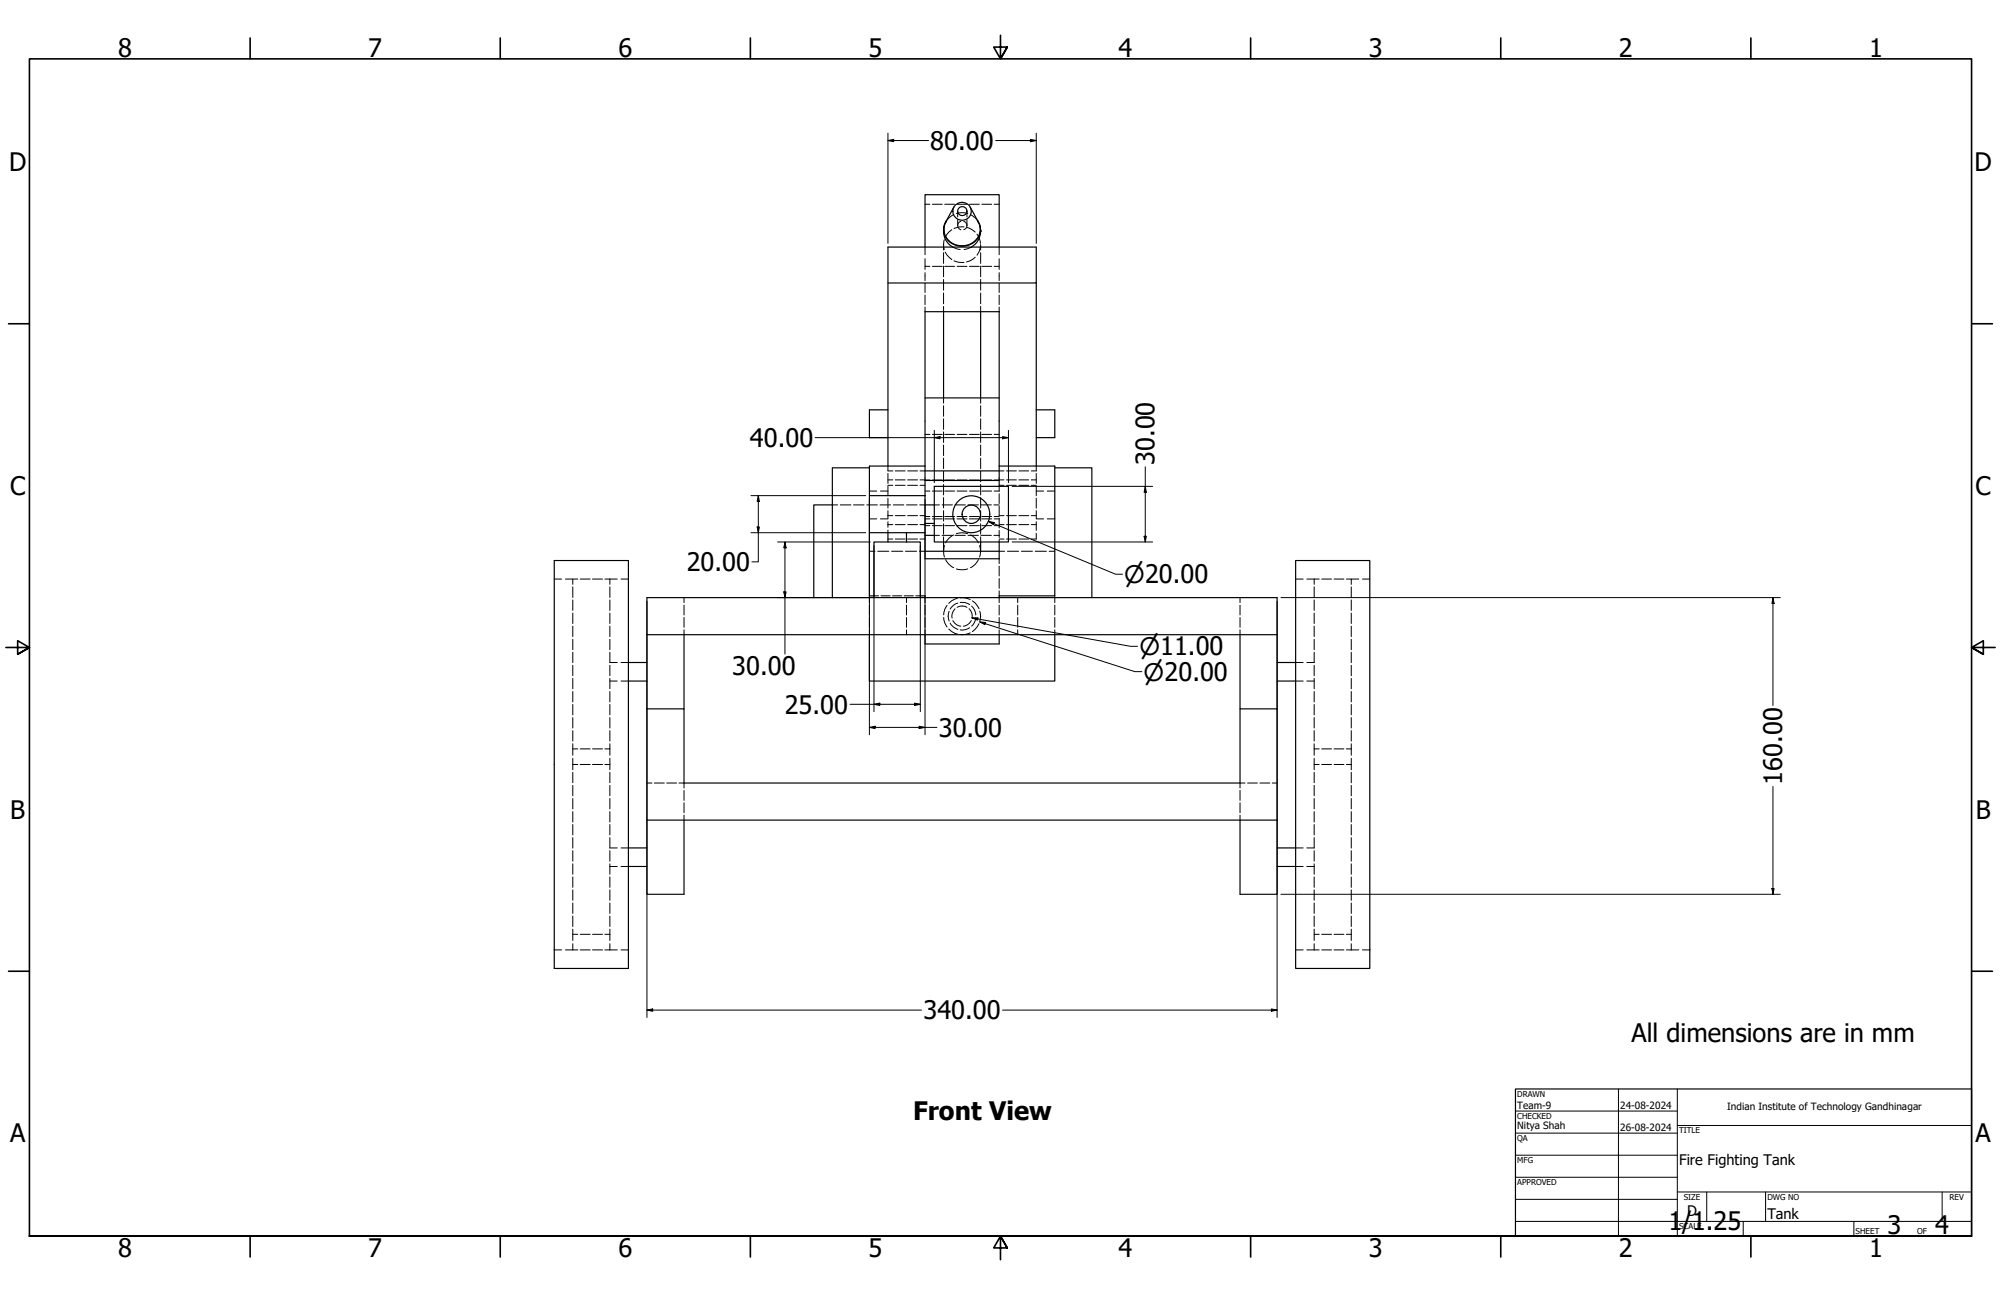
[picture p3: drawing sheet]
<svg xmlns="http://www.w3.org/2000/svg" width="864mm" height="559mm" viewBox="0 0 864 559" stroke-linecap="round" stroke-linejoin="round" font-family="sans-serif">
<!-- layer: Hidden (ANSI) -->
<g fill="none" stroke="#000" stroke-width=".43">
<path d="M399.2 88.1h2.1M402.4 88.1h4.3M407.2 99.6v.1M407.4 98.1l-.2 1.5M407.6 97.2l-.4 2.4M407.7 88.1h4.3M408.1 95.8v.1M408.2 95.8h.1M408.3 95.6l-.1 .2M408.4 95.4l.1-.2-.7 1.4M410.8 99.1l-1.2 1-1.7 2.3M411.6 92.6a7.2 7.2 0 0 0-3.5 3.4"/>
<path d="M412.7 92.1a8 8 0 0 1 4.9 0M413.1 88.1h4.2M413.3 91.1v2.5M413.3 94.8v2.5M414.7 95.5a1.87 1.87 0 0 0-1.4 1.8 1.87 1.87 0 0 0 1.4 1.8M415.9 95.5a1.82 1.82 0 0 1 1.4 1.8M416.1 97.9a7.5 7.5 0 0 0-4.4 .7M417.1 98.1l1.2 .3 2.6 1.7M417.3 97.3a1.82 1.82 0 0 1-1.4 1.8M417.3 91.1v2.5M417.3 94.8v2.5M418.4 88.1h4.3"/>
<path d="M418.8 92.6a7.2 7.2 0 0 1 3.5 3.4M422 95.4l.6 1.2M422.1 95.6l.2 .3M422.8 97.2l.4 2.4M423 98.1l.2 1.5M423.2 99.6v.1M423.7 88.1h4.3M429.1 88.1h2.1M399.2 111.6v3.3h2.1M399.2 106.6v3.3M399.2 114.9v1.4M399.2 117.7v3.4"/>
<path d="M402.4 114.9h4.3M407.2 105.5l.3 2.2M407.2 105.5v2.4M407.2 109v4.7M407.2 114.8v4.6M407.5 103.4l-.3 2.1M407.7 114.9h4.3M407.9 108.8l.7 1.1 2.2 2.1M411.2 106.6l3.2 1M411.7 112.5a7.5 7.5 0 0 0 4.4 .7M413.1 114.9h4.2M418.4 114.9h4.3"/>
<path d="M419.2 106.6l-3.1 1M420.9 111l-1.2 1-2.6 1M421.6 101a7.1 7.1 0 0 1 1.6 4M423.2 106.1a7.1 7.1 0 0 1-1.6 4M423.2 105.5v2.4M423.2 109v4.7M423.2 114.8v4.6M423.7 114.9h4.3M429.1 114.9h2.1M431.2 111.6v4.7M431.2 106.6v3.3M431.2 117.7v3.4"/>
<path d="M399.2 122.2v4M399.2 127.3v4.1M399.2 132.5v2M407.2 120.6v4.6M407.2 126.4v4.7M407.2 132.2v2.3M423.2 120.6v4.6M423.2 126.4v4.7M423.2 132.2v2.3M431.2 122.2v4M431.2 127.3v4.1M431.2 132.5v2"/>
<path d="M407.2 171.7v2.3M407.2 175.1v4.5M423.2 171.7v2.3M423.2 175.1v4.5M399.2 187.5h2.1M402.4 187.5h4.3M407.2 180.7v4.6M407.2 186.4v4.5M407.2 192v4.6M407.2 197.7v4.5M407.7 187.5h4.3M413.1 187.5h4.2"/>
<path d="M418.4 187.5h4.3M423.2 180.7v4.6M423.2 186.4v4.5M423.2 192v4.6M423.2 197.7v4.5M423.7 187.5h4.3M429.1 187.5h2.1M359.2 217.9h2.3M362.6 217.9h4.6M368.4 217.9h4.5M374.1 217.9h4.6M375.2 211.9h3.2"/>
<path d="M379.8 217.9h4.6M380 211.9h3.2M383.2 207.1h2.1M383.2 201.1v2.1h2.1M383.2 204.3v4.3M383.2 209.7v4.2M383.2 215v4.3M383.2 209.4h2.1M385.5 217.9h4.6M386.4 207.1h4.3M386.4 203.2h4.3M386.4 209.4h4.3"/>
<path d="M391.2 217.9h4.6M391.7 207.1h4.3M391.7 203.2h4.3M391.7 209.4h4.3M396.9 217.9h2.3M397.1 207.1h2.1M397.1 203.2h2.1M397.1 209.4h2.1M399.2 207.1h2.1M399.2 211.9h2.1M402.4 207.1h4.3M402.4 211.9h4.3"/>
<path d="M403.2 217.9h2.2M406.6 217.9h4.4M407.2 203.4v4.5M407.2 209v4.6M407.2 214.7v4.5M407.7 207.1h4.3M407.7 211.9h4.3M412.2 217.9h4.4M413.1 207.1h4.2M413.1 211.9h4.2M417.8 217.9h4.5M418.4 207.1h4.3"/>
<path d="M418.4 211.9h4.3M423.2 203.4v4.5M423.2 209v4.6M423.2 214.7v4.5M423.4 217.9h4.5M423.7 207.1h4.3M423.7 211.9h4.3M428.9 217.9h2.3M429.1 207.1h2.1M429.1 211.9h2.1M431.2 209.9v2.1M431.2 213v4.3"/>
<path d="M431.2 218.3v4.3M431.2 207.1h2.1M431.2 203.2h2.1M431.2 209.4h2.1M434.4 207.1h4.3M434.4 203.2h4.3M434.4 209.4h4.3M439.7 207.1h4.3M439.7 203.2h4.3M439.7 209.4h4.3M445.1 207.1h2.1M445.1 209.4h2.1"/>
<path d="M447.2 201.1v2.1h-2.1M447.2 204.3v4.3M447.2 209.7v4.2M447.2 215v4.3M447.2 211.9h3.2M452 211.9h3.2M375.2 237.9h2.4M375.2 223.9h3.2M378.8 237.9h4.8M380 223.9h3.2M383.2 220.3v3.5M383.2 225.1v2.4"/>
<path d="M383.2 228.7v1.2M383.2 226.4h2.1M383.2 222.5h2.1M383.2 232.6h2.1M384.8 237.9h4.8M386.4 226.4h4.3M386.4 222.5h4.3M386.4 232.6h4.3M390.8 237.9h4.8M391.7 226.4h4.3M391.7 222.5h4.3M391.7 232.6h4.3"/>
<path d="M396.8 237.9h2.4M397.1 226.4h2.1M397.1 222.5h2.1M397.1 232.6h2.1M399.2 222.9h2.1M399.2 226.8h2.1M399.2 223.9h2.1M402.4 222.9h4.3M402.4 226.8h4.3M402.4 223.9h4.3M403.2 231h2.2M406.6 231h4.4"/>
<path d="M407.2 220.3v4.6M407.2 226v4.5M407.2 231.6v2.3M407.6 235.4a8.2 8.2 0 0 0 0 4.9M407.7 222.9h4.3M407.7 226.8h4.3M407.7 223.9h4.3M411.6 230.8a7.2 7.2 0 0 0-3.5 3.5M412.2 231h4.4M412.7 230.3a6.9 6.9 0 0 1 4.9 0M413.1 222.9h4.2M413.1 226.8h4.2"/>
<path d="M413.1 223.9h4.2M417.8 231h4.5M418.4 222.9h4.3M418.4 226.8h4.3M418.4 223.9h4.3M418.8 230.8a6.8 6.8 0 0 1 3.5 3.5M422.8 235.4a7.1 7.1 0 0 1 0 4.9M423.2 220.3v4.6M423.2 226v4.5M423.2 231.6v2.3M423.4 231h4.5M423.7 222.9h4.3"/>
<path d="M423.7 226.8h4.3M423.7 223.9h4.3M428.9 231h2.3M429.1 222.9h2.1M429.1 226.8h2.1M429.1 223.9h2.1M431.2 223.6v4.2M431.2 228.9v3.1M431.2 232.9v1M431.2 237.9h2.4M431.2 226.4h2.1M431.2 222.5h2.1"/>
<path d="M431.2 232.6h2.1M434.4 226.4h4.3M434.4 222.5h4.3M434.4 232.6h4.3M434.8 237.9h4.8M439.7 226.4h4.3M439.7 222.5h4.3M439.7 232.6h4.3M440.8 237.9h4.8M445.1 226.4h2.1M445.1 222.5h2.1M446.8 237.9h4.8"/>
<path d="M447.2 230.1v2.5h-2.1M447.2 220.3v3.5M447.2 225.1v3.8M447.2 223.9h3.2M452 223.9h3.2M452.8 237.9h2.4M239.2 249.9h3.2M244 249.9h5.4M247.2 249.9v2.3M247.2 253.2v4.6M247.2 258.9v4.5M250.4 249.9h4.3"/>
<path d="M255.7 249.9h4.3M261 249.9h5.4M263.2 249.9v2.3M263.2 253.2v4.6M263.2 258.9v4.5M268 249.9h3.2M295.2 257.9v2.1M375.2 257.1v.3M375.2 257.6v2.4M377.2 257.1h2M380.2 257.1h4M385.2 257.1h4"/>
<path d="M390.2 257.1h4M391.2 257.9v2.1M395.2 257.1h2M399.2 257.9v2.1M408.1 241.5a7.7 7.7 0 0 0 3.5 3.5M412.7 245.5a8 8 0 0 0 4.9 0M413.3 258.1a7.5 7.5 0 0 0-3.9 2.2M414.4 258l2.4 .1 1.9 .6M414.4 260a5.3 5.3 0 0 1 4.1 .9M419.7 259.3l1.2 .9 1.6 2.4M422.3 241.5a7.2 7.2 0 0 1-3.5 3.5M431.2 241.1v2.1"/>
<path d="M431.2 244.3v4.2M431.2 249.6v4.3M431.2 255v2.1M431.2 257.9v2.1M439.2 257.9v2.1M455.2 257.1v.3M455.2 257.6v2.4M535.2 257.9v2.1M559.2 249.9h3.2M564 249.9h5.3M567.2 249.9v2.3M567.2 253.2v4.6"/>
<path d="M567.2 258.9v4.5M570.4 249.9h4.3M575.8 249.9h4.2M581.1 249.9h2.1M583.2 253.2v4.6M583.2 258.9v4.5M586.4 249.9h-3.2v2.3M588 249.9h3.2M247.2 264.5v4.5M247.2 270.2v4.5M247.2 275.8v4.6M263.2 264.5v4.5"/>
<path d="M263.2 270.2v4.5M263.2 275.8v4.6M295.2 261.1v4.3M295.2 266.4v4.3M295.2 271.8v2.1M375.2 261.1v4.3M375.2 266.4v4.3M375.2 271.8v2.1M391.2 261.1v4.3M391.2 266.4v4.3M391.2 271.8v2.1M399.2 261.1v4.3"/>
<path d="M399.2 266.4v4.3M399.2 271.8v2.1M407.3 266.4a6.9 6.9 0 0 0 1.4 4.2M408.7 261.2a6.9 6.9 0 0 0-1.4 4.1M409.4 271.5l2.7 1.8 1.2 .3M409.6 263.8a5.2 5.2 0 0 0 0 4.2M410.1 268.9a5.7 5.7 0 0 0 3.3 2.7M413.4 260.2a5.3 5.3 0 0 0-3.3 2.6M418.5 270.9a5.6 5.6 0 0 1-4.1 .9M418.7 273a7.1 7.1 0 0 1-4.3 .8M419.4 261.6a5.4 5.4 0 0 1 1.7 3.8M421.1 266.4a5.4 5.4 0 0 1-1.7 3.8"/>
<path d="M422.5 269.1l-1.6 2.4-1.2 1M422.8 263.7a6.5 6.5 0 0 1 0 4.4M431.2 261.1v4.3M431.2 266.4v4.3M431.2 271.8v2.1M439.2 261.1v4.3M439.2 266.4v4.3M439.2 271.8v2.1M455.2 261.1v4.3M455.2 266.4v4.3M455.2 271.8v2.1M535.2 261.1v4.3"/>
<path d="M535.2 266.4v4.3M535.2 271.8v2.1M567.2 264.5v4.5M567.2 270.2v4.5M567.2 275.8v4.6M583.2 264.5v4.5M583.2 270.2v4.5M583.2 275.8v4.6M247.2 281.4v4.5M247.2 287.1v4.5M247.2 292.7v4.5M247.2 298.4v4.5"/>
<path d="M263.2 281.4v4.5h3.2M263.2 293.9h3.2M263.2 287.1v4.5M263.2 292.7v4.5M263.2 298.4v4.5M268 285.9h3.2M268 293.9h3.2M559.2 285.9h3.2M559.2 293.9h3.2M564 293.9h3.2M567.2 281.4v4.5h-3.2M567.2 287.1v4.5"/>
<path d="M567.2 292.7v4.5M567.2 298.4v4.5M583.2 281.4v4.5M583.2 287.1v4.5M583.2 292.7v4.5M583.2 298.4v4.5M247.2 304v4.5M247.2 309.6v4.5M247.2 315.3v4.5M263.2 304v4.5M263.2 309.6v4.5M263.2 315.3v4.5"/>
<path d="M567.2 304v4.5M567.2 309.6v4.5M567.2 315.3v4.5M583.2 304v4.5M583.2 309.6v4.5M583.2 315.3v4.5M247.2 323.2h2.2M247.2 329.9h2.2M247.2 320.9v5M247.2 327.2v5M247.2 333.2v4.6M247.2 338.9v4.5"/>
<path d="M250.4 323.2h4.3M250.4 329.9h4.3M255.7 323.2h4.3M255.7 329.9h4.3M261 323.2h2.2M261 329.9h2.2M263.2 320.9v5M263.2 327.2v5M263.2 333.2v4.6M263.2 338.9v4.5M279.2 337.9h2.2M282.4 337.9h4.3"/>
<path d="M287.7 337.9h4.3M293.1 337.9h2.1v2.1M537.3 337.9h-2.1v2.1M538.4 337.9h4.3M543.8 337.9h4.2M549.1 337.9h2.1M567.2 320.9v5M567.2 327.2v5M567.2 333.2v4.6M567.2 338.9v4.5M567.2 323.2h2.1M567.2 329.9h2.1"/>
<path d="M570.4 323.2h4.3M570.4 329.9h4.3M575.8 323.2h4.2M575.8 329.9h4.2M581.1 323.2h2.1M581.1 329.9h2.1M583.2 320.9v5M583.2 327.2v5M583.2 333.2v4.6M583.2 338.9v4.5M247.2 344.6v4.5M247.2 350.2v4.5"/>
<path d="M247.2 355.8v4.5M263.2 344.6v4.5M263.2 350.2v4.5M263.2 355.8v4.5M295.2 341.1v4.3M295.2 346.4v4.3M295.2 351.7v2.2M535.2 341.1v4.3M535.2 346.4v4.3M535.2 351.7v2.2M567.2 344.6v4.5M567.2 350.2v4.5"/>
<path d="M567.2 355.8v4.5M583.2 344.6v4.5M583.2 350.2v4.5M583.2 355.8v4.5M247.2 361.4v4.6M247.2 367.1v4.5M247.2 372.7v4.6M247.2 378.4v4.5M263.2 365.9h3.2M263.2 373.9h3.2M263.2 361.4v4.6M263.2 367.1v4.5"/>
<path d="M263.2 372.7v4.6M263.2 378.4v4.5M268 365.9h3.2M268 373.9h3.2M559.2 365.9h3.2M559.2 373.9h3.2M564 365.9h3.2M564 373.9h3.2M567.2 361.4v4.6M567.2 367.1v4.5M567.2 372.7v4.6M567.2 378.4v4.5"/>
<path d="M583.2 361.4v4.6M583.2 367.1v4.5M583.2 372.7v4.6M583.2 378.4v4.5M247.2 384v4.5M247.2 389.6v4.5M247.2 395.3v4.5M263.2 384v4.5M263.2 389.6v4.5M263.2 395.3v4.5M567.2 384v4.5M567.2 389.6v4.5"/>
<path d="M567.2 395.3v4.5M583.2 384v4.5M583.2 389.6v4.5M583.2 395.3v4.5M239.2 409.9h3.2M244 409.9h5.4M247.2 403.2h2.2M247.2 400.9v4.9M247.2 407.2v2.7M250.4 409.9h4.3M250.4 403.2h4.3M255.7 409.9h4.3"/>
<path d="M255.7 403.2h4.3M261 409.9h5.4M261 403.2h2.2M263.2 400.9v4.9M263.2 407.2v2.7M268 409.9h3.2M559.2 409.9h3.2M564 409.9h5.3M567.2 400.9v4.9M567.2 407.2v2.7M567.2 403.2h2.1M570.4 409.9h4.3"/>
<path d="M570.4 403.2h4.3M575.8 409.9h4.2M575.8 403.2h4.2M581.1 409.9h5.3M581.1 403.2h2.1M583.2 400.9v4.9M583.2 407.2v2.7M588 409.9h3.2"/>
</g>
<g fill="#000">
<circle cx="407.2" cy="99.8" r=".19"/>
<circle cx="423.2" cy="99.8" r=".19"/>
</g>
<!-- layer: Hidden Narrow (ANSI) -->
<path d="M411.2 267.8a4.4 4.4 0 0 0 3.5 2.4M412.2 262.7l-.1 .1a4.3 4.3 0 0 0-1.2 3.9M413.1 262.1a4.2 4.2 0 0 1 4.2 0M418.2 262.7a4.1 4.1 0 0 1 1.3 4M419.2 267.8a4.1 4.1 0 0 1-3.5 2.4" fill="none" stroke="#000" stroke-width=".43"/>
<!-- layer: Visible (ANSI) -->
<g fill="none" stroke="#000" stroke-width=".51">
<path d="M407.2 99.1a7.8 7.8 0 0 0 4 7.5M408.4 95.4a7.1 7.1 0 0 0 0 7.6 7.1 7.1 0 0 0 6.8 3.2 7.1 7.1 0 0 0 6.7-3.3 7.1 7.1 0 0 0 .1-7.5M411.7 89.3l-3.5 6.5a7.4 7.4 0 0 0 1.3 8 7.4 7.4 0 0 0 7.9 2 7 7 0 0 0 4.8-10l-3.5-6.5M423.2 99.1a8.1 8.1 0 0 1-4 7.5M399.2 106.6v-22.6h32v22.6M383.2 122.1h64v-15.5h-64v94.5M407.2 134.5v37.2M423.2 134.5v37.2M447.2 122.1v79M383.2 176.8h-8v12h8M399.2 171.7h32M447.2 176.8h8v12h-8"/>
<path d="M359.2 217.9h-8v40M375.2 213.9h24v16h-24zM375.2 201.9h-16v56M399.2 217.9h4M399.2 201.1h-24v12.8M399.2 203.2h32M399.2 207.3h32M403.2 209.9h32v24h-32zM431.2 209.9v-75.4h-32v79.4M431.2 201.1h24v56h-24v.8M455.2 201.9h16v56M375.2 229.9v27.2h2"/>
<path d="M383.2 229.9v4M391.2 229.9v4M399.2 225.9h4M399.2 237.9h32M399.2 229.9v11.2h32v-7.2M399.2 231h4M407.2 233.9v4M423.2 233.9v4M239.2 241.9h32v176h-32zM377.2 257.9v-24h20v24M397.2 257.1h2v.8M559.2 241.9h32v176h-32z"/>
<path d="M279.2 273.9v32M295.2 273.9v32M375.2 273.9v20h80v-20M399.2 273.9v4h32v-4M535.2 273.9v32h16v48M551.2 273.9h-272v-16h272v48M271.2 285.9h8M271.2 293.9h8M551.2 285.9h8M551.2 293.9h8M279.2 305.9h16v32h240v-32M279.2 305.9v48h272"/>
<path d="M279.2 353.9v32h16v-32M535.2 353.9v32h16v-32M271.2 365.9h8M271.2 373.9h8M551.2 365.9h8M551.2 373.9h8"/>
<circle cx="415.1" cy="91.2" r="3.9"/>
<circle cx="415.3" cy="91.1" r="1.99"/>
<circle cx="419.2" cy="221.9" r="8"/>
<circle cx="419.2" cy="221.9" r="4"/>
</g>
<!-- layer: Border (ANSI) -->
<g fill="none" stroke="#000" stroke-width=".7">
<path d="M107.9 16.4v9M215.9 16.4v9M323.8 16.4v9M431.8 15.2v10.2l-2.9-5.1h5.8l-2.9 5.1 2.9-5.1M539.8 16.4v9M647.7 16.4v9M755.6 16.4v9M3.7 139.7h9M850.9 139.7h9M2.5 279.4h10.2l-5.1-2.9v5.8l5.1-2.9-5.1 2.9M861.1 279.4h-10.2l5.1-2.9v5.8l-5.1-2.9 5.1 2.9M3.7 419.1h9"/>
<path d="M850.9 419.1h9M12.7 533.4v-508h838.2v508h-838.2h838.2M107.9 533.4v9M215.9 533.4v9M323.8 533.4v9M434.7 538.5l-2.9-5.1 2.9 5.1h-5.8l2.9-5.1v10.2M539.8 533.4v9M647.7 533.4v9M755.6 533.4v9"/>
</g>
<!-- layer: Title (ANSI) -->
<g fill="none" stroke="#000" stroke-width=".43">
<path d="M654 479.4h69.9M698.5 469.9v63.5M723.9 469.9v63.5M654 488.9h69.9M654 498.5h69.9M723.9 485.6h127M654 508h69.9M654 517.5h69.9M723.9 514.3h127M736.6 514.3v12.7M762 514.3v12.7M838.2 514.3v12.7"/>
<path d="M654 527h196.9M752.3 527v6.4M800.1 527v6.4"/>
</g>
<path d="M654 469.9h196.9v63.5h-196.9z" fill="none" stroke="#000" stroke-width=".51"/>
<!-- layer: Dimension (ANSI) -->
<g fill="none" stroke="#000" stroke-width=".43">
<path d="M383.2 57.5v47.5M447.2 57.5v47.5M383.2 60.6l2.5-.5v1.1zM383.2 60.6h17.5M429.7 60.6h17.5M444.7 60.1l2.5 .5-2.5 .6zM351.8 188.8h83.4M403.2 188.8l2.5-.4v1zM403.2 185.7v22.6M432.7 188.4l2.5 .4-2.5 .6zM435.2 185.7v22.6M324.1 213.9h49.5"/>
<path d="M327.3 213.9l.4 2.5h-.9zM327.3 213.9v28.5h-2.8M375.2 215.5v101.6M399.2 215.5v101.6M436.8 209.9h60.7M494.3 209.9l.4 2.5h-.9zM494.3 201.4v32.5M324.1 229.9h49.5M326.8 227.4h.9l-.4 2.5zM335.6 233.9h40M338.8 233.9l.5 2.5h-1zM338.8 233.9v48.4"/>
<path d="M377.2 235.5v71.6M397.2 235.5v71.6M426.6 225l2.5 .5-.4 .9zM426.6 225l54.9 22.8h2.9M436.8 233.9h60.7M493.8 231.4h.9l-.4 2.5zM279.2 259.5v179.5M335.6 257.9h40M338.3 255.4h1l-.5 2.5zM551.2 259.5v179.5M552.8 257.9h215.5M765.2 257.9l.5 2.5h-1z"/>
<path d="M765.2 257.9v46.5M419.5 266.6h2.6l-.2 1zM419.5 266.6l68.4 12.3h3M422.8 268.4l2.6 .2-.3 1zM422.8 268.4l67 21.4h3M366.8 303.9h30.4M375.2 313.9l2.5-.5v1zM375.2 313.9h29.2M377.2 303.9l2.5-.5v1zM394.7 303.4l2.5 .5-2.5 .5zM396.7 313.4l2.5 .5-2.5 .5zM765.2 339.3v46.6"/>
<path d="M552.8 385.9h215.5M764.7 383.4h1l-.5 2.5zM279.2 435.9l2.5-.5v1zM279.2 435.9h118.5M432.7 435.9h118.5M548.7 435.4l2.5 .5-2.5 .5z"/>
</g>
<g fill="#000">
<path d="M383.2 60.6l2.5-.5v1.1z" fill-rule="evenodd"/>
<path d="M444.7 60.1l2.5 .5-2.5 .6z" fill-rule="evenodd"/>
<path d="M403.2 188.8l2.5-.4v1z" fill-rule="evenodd"/>
<path d="M432.7 188.4l2.5 .4-2.5 .6z" fill-rule="evenodd"/>
<path d="M327.3 213.9l.4 2.5h-.9z" fill-rule="evenodd"/>
<path d="M494.3 209.9l.4 2.5h-.9z" fill-rule="evenodd"/>
<path d="M326.8 227.4h.9l-.4 2.5z" fill-rule="evenodd"/>
<path d="M338.8 233.9l.5 2.5h-1z" fill-rule="evenodd"/>
<path d="M426.6 225l2.5 .5-.4 .9z" fill-rule="evenodd"/>
<path d="M493.8 231.4h.9l-.4 2.5z" fill-rule="evenodd"/>
<path d="M338.3 255.4h1l-.5 2.5z" fill-rule="evenodd"/>
<path d="M419.5 266.6h2.6l-.2 1z" fill-rule="evenodd"/>
<path d="M422.8 268.4l2.6 .2-.3 1z" fill-rule="evenodd"/>
<path d="M765.2 257.9l.5 2.5h-1z" fill-rule="evenodd"/>
<path d="M375.2 313.9l2.5-.5v1z" fill-rule="evenodd"/>
<path d="M377.2 303.9l2.5-.5v1z" fill-rule="evenodd"/>
<path d="M394.7 303.4l2.5 .5-2.5 .5z" fill-rule="evenodd"/>
<path d="M396.7 313.4l2.5 .5-2.5 .5z" fill-rule="evenodd"/>
<path d="M764.7 383.4h1l-.5 2.5z" fill-rule="evenodd"/>
<path d="M279.2 435.9l2.5-.5v1z" fill-rule="evenodd"/>
<path d="M548.7 435.4l2.5 .5-2.5 .5z" fill-rule="evenodd"/>
</g>
<g font-size="11">
<text x="51" y="24.4">8</text>
<text x="158.9" y="24.4">7</text>
<text x="266.9" y="24.4">6</text>
<text x="374.8" y="24.4">5</text>
<text x="482.8" y="24.4">4</text>
<text x="590.7" y="24.4">3</text>
<text x="698.7" y="24.4">2</text>
<text x="806.6" y="24.4">1</text>
<text x="401.5" y="64.6">80.00</text>
<text x="3.9" y="73.9">D</text>
<text x="852.2" y="73.9">D</text>
<text x="323.6" y="192.8">40.00</text>
<text x="498.3" y="200.7" transform="rotate(-90 498.3 200.7)">30.00</text>
<text x="4.4" y="213.6">C</text>
<text x="852.6" y="213.6">C</text>
<text x="296.4" y="246.4">20.00</text>
<text x="316" y="291.2">30.00</text>
<text x="338.7" y="307.9">25.00</text>
<text x="405.1" y="317.9">30.00</text>
<text x="769.2" y="338.6" transform="rotate(-90 769.2 338.6)">160.00</text>
<text x="4.4" y="353.3">B</text>
<text x="852.7" y="353.3">B</text>
<text x="398.5" y="439.9">340.00</text>
<text x="704.2" y="449.7">All dimensions are in mm</text>
<text x="394.1" y="483.2">Front View</text>
<text x="4.3" y="493">A</text>
<text x="852.6" y="493">A</text>
<text x="720" y="530.9">1</text>
<text x="726.1" y="530.9">/1.25</text>
<text x="814.6" y="532.4">3</text>
<text x="835.2" y="532.4">4</text>
<text x="51" y="542.4">8</text>
<text x="158.9" y="542.4">7</text>
<text x="266.9" y="542.4">6</text>
<text x="374.8" y="542.4">5</text>
<text x="482.8" y="542.4">4</text>
<text x="590.7" y="542.4">3</text>
<text x="698.7" y="542.4">2</text>
<text x="806.6" y="542.4">1</text>
</g>
<g font-size="10.4">
<text x="485.2" y="251.7">⌀20.00</text>
<text x="491.7" y="282.7">⌀11.00</text>
<text x="493.6" y="293.7">⌀20.00</text>
</g>
<g font-size="6.3">
<text x="724.7" y="502.8">Fire Fighting Tank</text>
<text x="728.1" y="524.9">D</text>
<text x="762.8" y="526.2">Tank</text>
</g>
<g font-size="4.3">
<text x="654.8" y="478.6">Team-9</text>
<text x="699.3" y="478.6">24-08-2024</text>
<text x="745.4" y="479">Indian Institute of Technology Gandhinagar</text>
<text x="654.8" y="487.3">Nitya Shah</text>
<text x="699.3" y="488.1">26-08-2024</text>
</g>
<g font-size="3.5">
<text x="654.8" y="473.2">DRAWN</text>
<text x="654.8" y="482.8">CHECKED</text>
<text x="724.7" y="488.9">TITLE</text>
<text x="654.8" y="492.3">QA</text>
<text x="654.8" y="501.8">MFG</text>
<text x="654.8" y="511.4">APPROVED</text>
<text x="726.7" y="517.7">SIZE</text>
<text x="762.8" y="517.7">DWG NO</text>
<text x="841.4" y="517.7">REV</text>
<text x="724.7" y="530.4">SCALE</text>
<text x="800.9" y="532.4">SHEET</text>
<text x="827.5" y="532.4">OF</text>
</g>
</svg>
